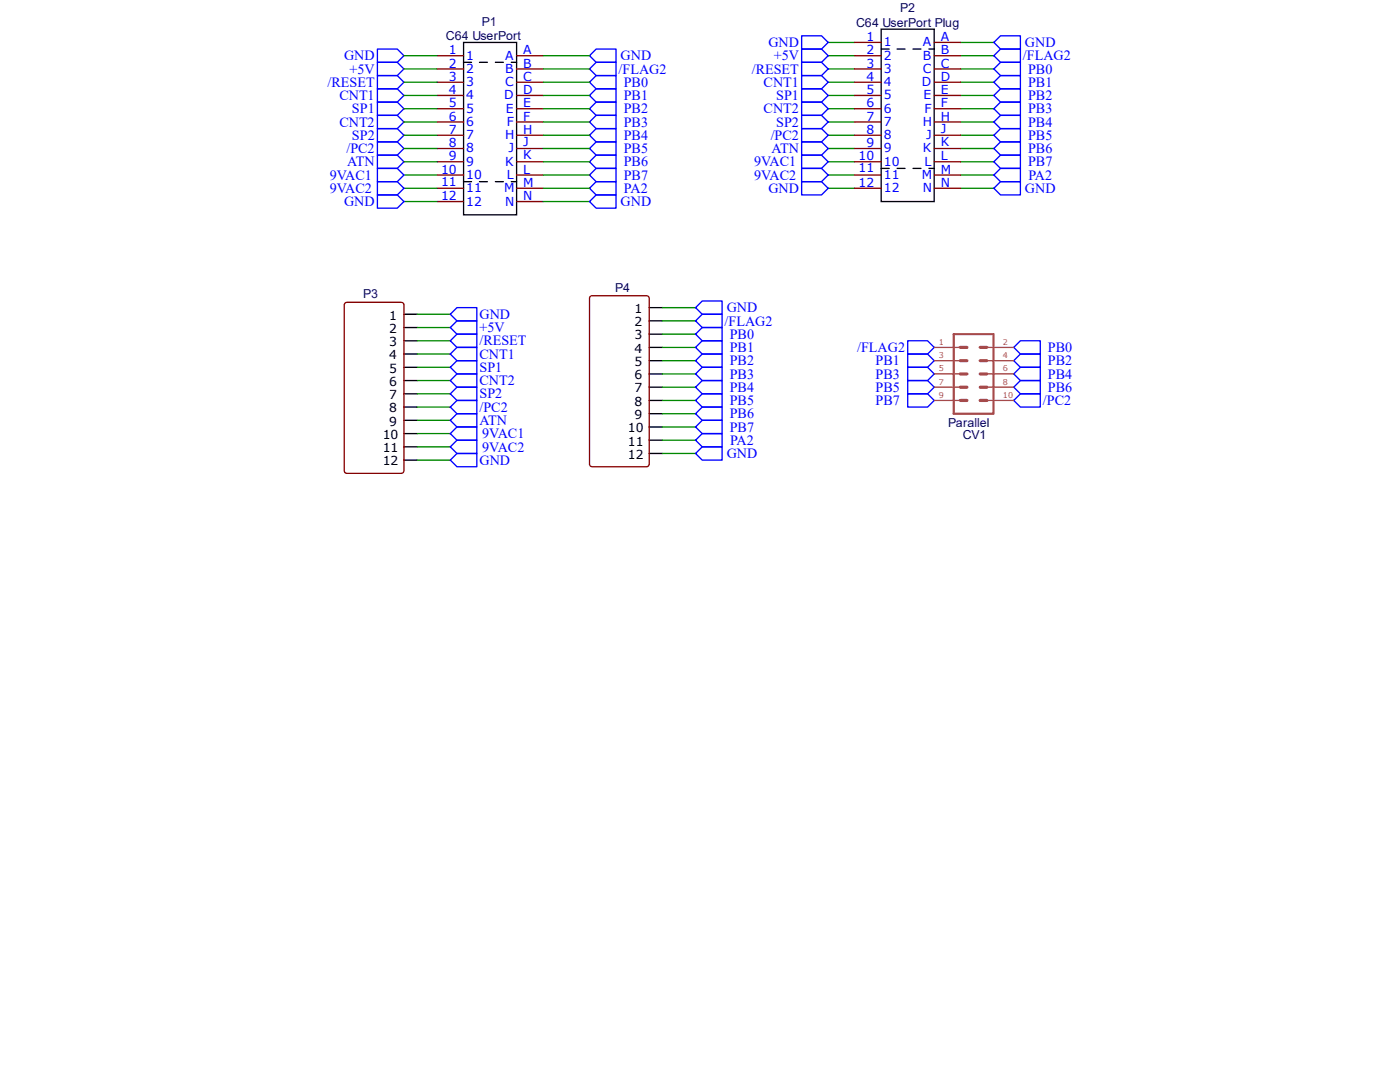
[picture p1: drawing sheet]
<svg xmlns="http://www.w3.org/2000/svg" width="279mm" height="216mm" viewBox="0 0 279 216" stroke-linecap="round" stroke-linejoin="round" font-family="sans-serif">
<g fill="none" stroke="#000" stroke-width=".26">
<path d="M92.5 8.5h10.6v34.4h-10.6zM175.9 5.8h10.5v34.4h-10.5zM80.6 62.7h2.7M80.6 65.4h2.7M80.6 68h2.7M80.6 70.6h2.7M80.6 73.3h2.7M80.6 75.9h2.7M80.6 78.6h2.7M129.6 61.4h2.6M129.6 64h2.6M129.6 66.7h2.6"/>
<path d="M129.6 69.3h2.6M129.6 72h2.6M129.6 74.6h2.6M129.6 77.3h2.6M129.6 79.9h2.6M80.6 81.2h2.7M80.6 83.9h2.7M80.6 86.5h2.7M80.6 89.2h2.7M80.6 91.8h2.7M129.6 82.5h2.6M129.6 85.2h2.6"/>
<path d="M129.6 87.8h2.6M129.6 90.5h2.6"/>
</g>
<g fill="none" stroke="#800" stroke-width=".26">
<path d="M87.2 11.1h5.3M87.2 13.8h5.3M87.2 16.4h5.3M87.2 19h5.3M103.1 11.1h5.3M103.1 13.8h5.3M103.1 16.4h5.3M103.1 19h5.3M170.6 11.1h5.3M170.6 13.8h5.3M170.6 16.4h5.3M170.6 19h5.3"/>
<path d="M170.6 8.5h5.3M186.4 11.1h5.3M186.4 13.8h5.3M186.4 16.4h5.3M186.4 19h5.3M186.4 8.5h5.3M87.2 21.7h5.3M87.2 24.3h5.3M87.2 27h5.3M87.2 29.6h5.3M87.2 32.3h5.3M87.2 34.9h5.3"/>
<path d="M87.2 37.6h5.3M103.1 21.7h5.3M103.1 24.3h5.3M103.1 27h5.3M103.1 29.6h5.3M103.1 32.3h5.3M103.1 34.9h5.3M103.1 37.6h5.3M170.6 21.7h5.3M170.6 24.3h5.3M170.6 27h5.3M170.6 29.6h5.3"/>
<path d="M170.6 32.3h5.3M170.6 34.9h5.3M170.6 37.6h5.3M186.4 21.7h5.3M186.4 24.3h5.3M186.4 27h5.3M186.4 29.6h5.3M186.4 32.3h5.3M186.4 34.9h5.3M186.4 37.6h5.3M87.2 40.2h5.3M103.1 40.2h5.3"/>
<path d="M117.9 59.1l11.1-.1 .5 .3 .1 33.3-.3 .5h-11.1l-.5-.2v-33.4zM69 60.4l11.1-.1 .4 .3 .1 33.3-.3 .5-11.1 .1-.4-.3-.1-33.3z"/>
</g>
<path d="M92.5 12.4h10.6M175.9 9.8h10.5M92.5 36.2h10.6M175.9 33.6h10.5" fill="none" stroke="#000" stroke-width=".26" stroke-dasharray="1.6 1.6"/>
<g fill="none" stroke="#00f" stroke-width=".26">
<path d="M75.3 17.7h4l1.3 1.3-1.3 1.4h-4zM75.3 15.1h4l1.3 1.3-1.3 1.3h-4zM75.3 12.4h4l1.3 1.4-1.3 1.3h-4zM75.3 9.8h4l1.3 1.3-1.3 1.3h-4zM117.7 19l1.3-1.3h3.9v2.7h-3.9zM119 9.8h3.9v2.6h-3.9l-1.3-1.3zM119 12.4h3.9v2.7h-3.9l-1.3-1.3zM119 15.1h3.9v2.6h-3.9l-1.3-1.3zM160 7.1h4l1.3 1.4-1.3 1.3h-4zM160 9.8h4l1.3 1.3-1.3 1.3h-4zM160 12.4h4l1.3 1.4-1.3 1.3h-4zM160 15.1h4l1.3 1.3-1.3 1.3h-4z"/>
<path d="M160 17.7h4l1.3 1.3-1.3 1.4h-4zM198.3 16.4l1.4-1.3h3.9v2.6h-3.9zM198.3 13.8l1.4-1.4h3.9v2.7h-3.9zM198.3 8.5l1.4-1.4h3.9v2.7h-3.9zM199.7 17.7h3.9v2.7h-3.9l-1.4-1.4zM199.7 9.8h3.9v2.6h-3.9l-1.4-1.3zM75.3 31h4l1.3 1.3-1.3 1.3h-4zM75.3 28.3h4l1.3 1.3-1.3 1.4h-4zM75.3 25.7h4l1.3 1.3-1.3 1.3h-4zM75.3 23h4l1.3 1.3-1.3 1.4h-4zM75.3 20.4h4l1.3 1.3-1.3 1.3h-4zM75.3 38.9h4l1.3 1.3-1.3 1.3h-4z"/>
<path d="M75.3 33.6h4l1.3 1.3-1.3 1.3h-4zM75.3 36.2h4l1.3 1.4-1.3 1.3h-4zM117.7 27l1.3-1.3h3.9v2.6h-3.9zM117.7 34.9l1.3-1.3h3.9v2.6h-3.9zM119 20.4h3.9v2.6h-3.9l-1.3-1.3zM119 23h3.9v2.7h-3.9l-1.3-1.4zM119 28.3h3.9v2.7h-3.9l-1.3-1.4zM119 31h3.9v2.6h-3.9l-1.3-1.3zM119 36.2h3.9v2.7h-3.9l-1.3-1.3zM119 38.9h3.9v2.6h-3.9l-1.3-1.3zM160 36.2h4l1.3 1.4-1.3 1.3h-4zM160 20.4h4l1.3 1.3-1.3 1.3h-4z"/>
<path d="M160 23h4l1.3 1.3-1.3 1.4h-4zM160 25.7h4l1.3 1.3-1.3 1.3h-4zM160 28.3h4l1.3 1.3-1.3 1.4h-4zM160 33.6h4l1.3 1.3-1.3 1.3h-4zM160 31h4l1.3 1.3-1.3 1.3h-4zM198.3 37.6l1.4-1.4h3.9v2.7h-3.9zM198.3 32.3l1.4-1.3h3.9v2.6h-3.9zM198.3 29.6l1.4-1.3h3.9v2.7h-3.9zM198.3 24.3l1.4-1.3h3.9v2.7h-3.9zM198.3 21.7l1.4-1.3h3.9v2.6h-3.9zM199.7 33.6h3.9v2.6h-3.9l-1.4-1.3zM199.7 25.7h3.9v2.6h-3.9l-1.4-1.3z"/>
<path d="M91.2 61.4h4v2.6h-4l-1.3-1.3zM91.2 64h4v2.7h-4l-1.3-1.3zM91.2 66.7h4v2.6h-4l-1.3-1.3zM91.2 69.3h4v2.7h-4l-1.3-1.4zM91.2 72h4v2.6h-4l-1.3-1.3zM91.2 74.6h4v2.7h-4l-1.3-1.4zM91.2 77.3h4v2.6h-4l-1.3-1.3zM91.2 79.9h4v2.6h-4l-1.3-1.3zM138.8 79.9l1.3-1.3h4v2.6h-4zM138.8 72l1.3-1.4h4v2.7h-4zM138.8 64l1.3-1.3h4v2.7h-4zM138.8 61.4l1.3-1.3h4v2.6h-4z"/>
<path d="M140.1 75.9h4v2.7h-4l-1.3-1.3zM140.1 73.3h4v2.6h-4l-1.3-1.3zM140.1 68h4v2.6h-4l-1.3-1.3zM140.1 65.4h4v2.6h-4l-1.3-1.3zM181.2 78.6h3.9l1.3 1.3-1.3 1.3h-3.9zM181.2 75.9h3.9l1.3 1.4-1.3 1.3h-3.9zM181.2 73.3h3.9l1.3 1.3-1.3 1.3h-3.9zM181.2 70.6h3.9l1.3 1.4-1.3 1.3h-3.9zM181.2 68h3.9l1.3 1.3-1.3 1.3h-3.9zM202.3 72l1.3-1.4h4v2.7h-4zM202.3 79.9l1.3-1.3h4v2.6h-4zM203.6 75.9h4v2.7h-4l-1.3-1.3z"/>
<path d="M203.6 73.3h4v2.6h-4l-1.3-1.3zM203.6 68h4v2.6h-4l-1.3-1.3zM91.2 90.5h4v2.6h-4l-1.3-1.3zM91.2 82.5h4v2.7h-4l-1.3-1.3zM91.2 85.2h4v2.6h-4l-1.3-1.3zM91.2 87.8h4v2.7h-4l-1.3-1.3zM138.8 87.8l1.3-1.3h4v2.7h-4zM140.1 89.2h4v2.6h-4l-1.3-1.3zM140.1 83.9h4v2.6h-4l-1.3-1.3zM140.1 81.2h4v2.7h-4l-1.3-1.4z"/>
</g>
<g fill="none" stroke="#080" stroke-width=".26">
<path d="M80.6 11.1h6.6M80.6 13.8h6.6M80.6 16.4h6.6M80.6 19h6.6M108.4 11.1h9.3M108.4 13.8h9.3M108.4 16.4h9.3M108.4 19h9.3M165.3 11.1h5.3M165.3 13.8h5.3M165.3 16.4h5.3M165.3 19h5.3"/>
<path d="M165.3 8.5h5.3M191.7 11.1h6.6M191.7 13.8h6.6M191.7 16.4h6.6M191.7 19h6.6M191.7 8.5h6.6M80.6 21.7h6.6M80.6 24.3h6.6M80.6 27h6.6M80.6 29.6h6.6M80.6 32.3h6.6M80.6 34.9h6.6"/>
<path d="M80.6 37.6h6.6M108.4 21.7h9.3M108.4 24.3h9.3M108.4 27h9.3M108.4 29.6h9.3M108.4 32.3h9.3M108.4 34.9h9.3M108.4 37.6h9.3M165.3 21.7h5.3M165.3 24.3h5.3M165.3 27h5.3M165.3 29.6h5.3"/>
<path d="M165.3 32.3h5.3M165.3 34.9h5.3M165.3 37.6h5.3M191.7 21.7h6.6M191.7 24.3h6.6M191.7 27h6.6M191.7 29.6h6.6M191.7 32.3h6.6M191.7 34.9h6.6M191.7 37.6h6.6M80.6 40.2h6.6M108.4 40.2h9.3"/>
<path d="M83.3 62.7h6.6M83.3 65.4h6.6M83.3 68h6.6M83.3 70.6h6.6M83.3 73.3h6.6M83.3 75.9h6.6M83.3 78.6h6.6M132.2 79.9h6.6M132.2 77.3h6.6M132.2 74.6h6.6M132.2 72h6.6M132.2 69.3h6.6"/>
<path d="M132.2 66.7h6.6M132.2 64h6.6M132.2 61.4h6.6M83.3 81.2h6.6M83.3 83.9h6.6M83.3 86.5h6.6M83.3 89.2h6.6M83.3 91.8h6.6M132.2 90.5h6.6M132.2 87.8h6.6M132.2 85.2h6.6M132.2 82.5h6.6"/>
</g>
<path d="M190.3 66.7h8v15.8h-8z" fill="none" stroke="#a54b4b" stroke-width=".42"/>
<path d="M191.7 74.6h1.3M191.7 72h1.3M191.7 69.3h1.3M191.7 79.9h1.3M191.7 77.3h1.3M195.6 74.6h1.3M195.6 72h1.3M195.6 69.3h1.3M195.6 79.9h1.3M195.6 77.3h1.3" fill="none" stroke="#a54b4b" stroke-width=".63"/>
<path d="M186.4 69.3h5.3M186.4 72h5.3M186.4 74.6h5.3M186.4 77.3h5.3M186.4 79.9h5.3M197.1 69.3h5.2M197.1 72h5.2M197.1 74.6h5.2M197.1 77.3h5.2M197.1 79.9h5.2" fill="none" stroke="#a54b4b" stroke-width=".26"/>
<g font-size="2.8" fill="#00f">
<text x="153.3" y="9.4">GND</text>
<text x="204.6" y="9.4">GND</text>
<text x="65.4" y="17.3">/RESET</text>
<text x="68.7" y="12.1">GND</text>
<text x="69.7" y="14.7">+5V</text>
<text x="123.5" y="14.7">/FLAG2</text>
<text x="123.9" y="12.1">GND</text>
<text x="124.5" y="17.3">PB0</text>
<text x="150" y="14.7">/RESET</text>
<text x="152.4" y="17.3">CNT1</text>
<text x="154.4" y="12">+5V</text>
<text x="204.2" y="12">/FLAG2</text>
<text x="205.2" y="17.3">PB1</text>
<text x="205.2" y="14.7">PB0</text>
<text x="67.7" y="20">CNT1</text>
<text x="70.2" y="22.6">SP1</text>
<text x="124.5" y="20">PB1</text>
<text x="124.5" y="22.6">PB2</text>
<text x="152.4" y="22.6">CNT2</text>
<text x="154.9" y="20">SP1</text>
<text x="205.2" y="22.6">PB3</text>
<text x="205.2" y="20">PB2</text>
<text x="67.7" y="25.3">CNT2</text>
<text x="70.2" y="27.9">SP2</text>
<text x="124.5" y="25.3">PB3</text>
<text x="124.5" y="27.9">PB4</text>
<text x="153.8" y="27.9">/PC2</text>
<text x="154.9" y="25.3">SP2</text>
<text x="205.2" y="27.9">PB5</text>
<text x="205.2" y="25.3">PB4</text>
<text x="65.8" y="35.9">9VAC1</text>
<text x="69.1" y="30.6">/PC2</text>
<text x="69.3" y="33.2">ATN</text>
<text x="124.5" y="30.6">PB5</text>
<text x="124.5" y="33.2">PB6</text>
<text x="124.5" y="35.9">PB7</text>
<text x="150.5" y="35.9">9VAC2</text>
<text x="150.5" y="33.2">9VAC1</text>
<text x="154" y="30.6">ATN</text>
<text x="205.2" y="33.2">PB7</text>
<text x="205.2" y="30.6">PB6</text>
<text x="205.2" y="35.9">PA2</text>
<text x="65.8" y="38.5">9VAC2</text>
<text x="68.7" y="41.2">GND</text>
<text x="123.9" y="41.2">GND</text>
<text x="124.5" y="38.5">PA2</text>
<text x="153.3" y="38.5">GND</text>
<text x="204.6" y="38.5">GND</text>
<text x="95.7" y="63.7">GND</text>
<text x="144.6" y="65">/FLAG2</text>
<text x="145" y="62.3">GND</text>
<text x="95.7" y="66.3">+5V</text>
<text x="95.7" y="68.9">/RESET</text>
<text x="95.7" y="71.6">CNT1</text>
<text x="145.6" y="70.3">PB1</text>
<text x="145.6" y="67.6">PB0</text>
<text x="171.1" y="70.3">/FLAG2</text>
<text x="209.1" y="70.3">PB0</text>
<text x="95.7" y="74.2">SP1</text>
<text x="95.7" y="76.9">CNT2</text>
<text x="145.6" y="75.5">PB3</text>
<text x="145.6" y="72.9">PB2</text>
<text x="174.8" y="75.5">PB3</text>
<text x="174.8" y="72.9">PB1</text>
<text x="209.1" y="75.5">PB4</text>
<text x="209.1" y="72.9">PB2</text>
<text x="95.7" y="79.5">SP2</text>
<text x="95.7" y="82.2">/PC2</text>
<text x="145.6" y="83.5">PB6</text>
<text x="145.6" y="80.8">PB5</text>
<text x="145.6" y="78.2">PB4</text>
<text x="174.8" y="80.8">PB7</text>
<text x="174.8" y="78.2">PB5</text>
<text x="208.1" y="80.8">/PC2</text>
<text x="209.1" y="78.2">PB6</text>
<text x="95.7" y="84.8">ATN</text>
<text x="96.2" y="87.5">9VAC1</text>
<text x="145.6" y="86.1">PB7</text>
<text x="145.7" y="88.8">PA2</text>
<text x="95.7" y="92.8">GND</text>
<text x="96.2" y="90.1">9VAC2</text>
<text x="145" y="91.4">GND</text>
</g>
<g font-size="2.5" fill="#000080">
<text x="96.2" y="5.2">P1</text>
<text x="170.9" y="5.3">C64 UserPort Plug</text>
<text x="179.6" y="2.5">P2</text>
<text x="89" y="8">C64 UserPort</text>
<text x="72.5" y="59.6">P3</text>
<text x="122.8" y="58.2">P4</text>
<text x="189.2" y="85.2">Parallel</text>
<text x="192.1" y="87.6">CV1</text>
</g>
<g font-size="2.5" fill="#00f">
<text x="89.6" y="10.8">1</text>
<text x="93" y="11.9">1</text>
<text x="100.8" y="11.9">A</text>
<text x="104.4" y="10.8">A</text>
<text x="172.9" y="8.2">1</text>
<text x="172.9" y="10.8">2</text>
<text x="176.4" y="9.3">1</text>
<text x="176.4" y="11.9">2</text>
<text x="184.1" y="11.9">B</text>
<text x="184.1" y="9.3">A</text>
<text x="187.8" y="10.8">B</text>
<text x="187.8" y="8.2">A</text>
<text x="89.6" y="13.5">2</text>
<text x="89.6" y="16.1">3</text>
<text x="93" y="14.6">2</text>
<text x="93" y="17.2">3</text>
<text x="100.8" y="17.2">C</text>
<text x="100.8" y="14.6">B</text>
<text x="104.4" y="16.1">C</text>
<text x="104.4" y="13.5">B</text>
<text x="172.9" y="13.5">3</text>
<text x="172.9" y="16.1">4</text>
<text x="176.4" y="14.6">3</text>
<text x="176.4" y="17.2">4</text>
<text x="184" y="17.2">D</text>
<text x="184.1" y="14.6">C</text>
<text x="187.8" y="16.1">D</text>
<text x="187.8" y="13.5">C</text>
<text x="89.6" y="18.8">4</text>
<text x="89.6" y="21.4">5</text>
<text x="93" y="19.8">4</text>
<text x="93" y="22.5">5</text>
<text x="100.6" y="19.8">D</text>
<text x="101" y="22.5">E</text>
<text x="104.4" y="21.4">E</text>
<text x="104.4" y="18.8">D</text>
<text x="172.9" y="18.8">5</text>
<text x="172.9" y="21.4">6</text>
<text x="176.4" y="19.8">5</text>
<text x="176.4" y="22.5">6</text>
<text x="184.3" y="19.8">E</text>
<text x="184.5" y="22.5">F</text>
<text x="187.8" y="21.4">F</text>
<text x="187.8" y="18.8">E</text>
<text x="89.6" y="24.1">6</text>
<text x="89.6" y="26.7">7</text>
<text x="89.6" y="29.4">8</text>
<text x="93" y="25.1">6</text>
<text x="93" y="27.8">7</text>
<text x="100.8" y="27.8">H</text>
<text x="101.2" y="25.1">F</text>
<text x="104.4" y="29.1">J</text>
<text x="104.4" y="26.7">H</text>
<text x="104.4" y="24.1">F</text>
<text x="172.9" y="24.1">7</text>
<text x="172.9" y="26.7">8</text>
<text x="172.9" y="29.4">9</text>
<text x="176.4" y="25.1">7</text>
<text x="176.4" y="27.8">8</text>
<text x="184.1" y="25.1">H</text>
<text x="184.9" y="27.8">J</text>
<text x="187.8" y="29.1">K</text>
<text x="187.8" y="26.5">J</text>
<text x="187.8" y="24.1">H</text>
<text x="88" y="34.7">10</text>
<text x="89.6" y="32">9</text>
<text x="93" y="30.4">8</text>
<text x="93" y="33.1">9</text>
<text x="93" y="35.7">10</text>
<text x="100.8" y="33.1">K</text>
<text x="101.2" y="35.7">L</text>
<text x="101.5" y="30.4">J</text>
<text x="104.4" y="34.7">L</text>
<text x="104.4" y="31.8">K</text>
<text x="171.4" y="32">10</text>
<text x="171.4" y="34.4">11</text>
<text x="176.4" y="30.4">9</text>
<text x="176.4" y="33.1">10</text>
<text x="176.4" y="35.7">11</text>
<text x="184" y="35.7">M</text>
<text x="184.1" y="30.4">K</text>
<text x="184.5" y="33.1">L</text>
<text x="187.8" y="34.7">M</text>
<text x="187.8" y="32">L</text>
<text x="88" y="37">11</text>
<text x="88" y="40">12</text>
<text x="93" y="38.4">11</text>
<text x="93" y="41">12</text>
<text x="100.6" y="38.4">M</text>
<text x="100.8" y="41">N</text>
<text x="104.4" y="40">N</text>
<text x="104.4" y="37.3">M</text>
<text x="171.4" y="37.3">12</text>
<text x="176.4" y="38.4">12</text>
<text x="184.1" y="38.4">N</text>
<text x="187.8" y="37.3">N</text>
</g>
<g font-size="2.5">
<text x="77.7" y="63.8">1</text>
<text x="126.6" y="62.4">1</text>
<text x="126.6" y="65.1">2</text>
<text x="77.7" y="66.4">2</text>
<text x="77.7" y="69.1">3</text>
<text x="77.7" y="71.7">4</text>
<text x="126.6" y="67.7">3</text>
<text x="126.6" y="70.4">4</text>
<text x="77.7" y="74.3">5</text>
<text x="77.7" y="77">6</text>
<text x="126.6" y="73">5</text>
<text x="126.6" y="75.7">6</text>
<text x="77.7" y="79.6">7</text>
<text x="77.7" y="82.3">8</text>
<text x="126.6" y="78.3">7</text>
<text x="126.6" y="81">8</text>
<text x="126.6" y="83.6">9</text>
<text x="76.4" y="87.6">10</text>
<text x="77.7" y="84.9">9</text>
<text x="125.3" y="86.3">10</text>
<text x="125.3" y="88.9">11</text>
<text x="76.4" y="90.2">11</text>
<text x="76.4" y="92.9">12</text>
<text x="125.3" y="91.5">12</text>
</g>
<g font-size="1.6" fill="#a54b4b">
<text x="187.4" y="68.8">1</text>
<text x="187.4" y="71.4">3</text>
<text x="200.2" y="68.8">2</text>
<text x="200.2" y="71.4">4</text>
<text x="187.4" y="74.1">5</text>
<text x="187.4" y="76.7">7</text>
<text x="200.2" y="74.1">6</text>
<text x="200.2" y="76.7">8</text>
<text x="187.4" y="79.4">9</text>
<text x="200.2" y="79.4">10</text>
</g>
</svg>
